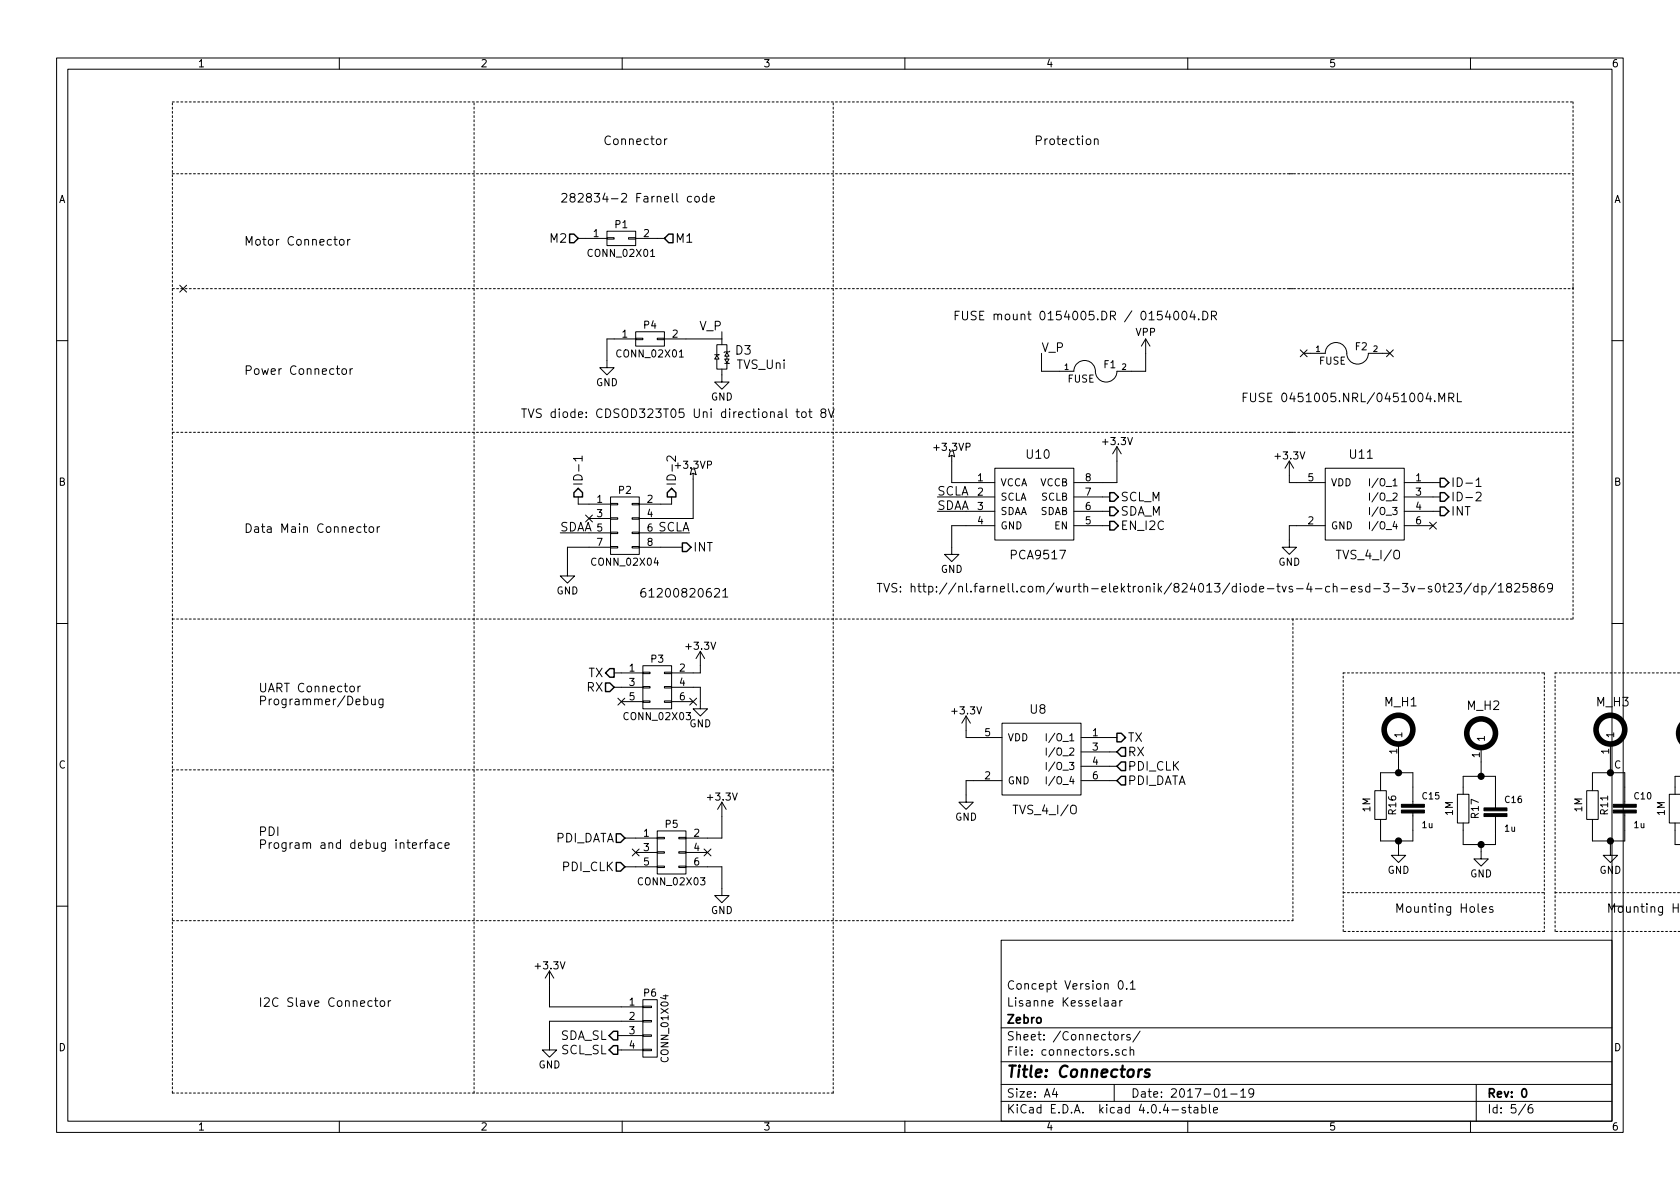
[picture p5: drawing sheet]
<svg xmlns="http://www.w3.org/2000/svg" width="297mm" height="210mm" viewBox="0 0 297 210" stroke-linecap="round" stroke-linejoin="round" font-family="sans-serif">
<g fill="none" stroke="#000" stroke-width=".18">
<path d="M10 10.3h277v189.9h-277zM12 12.2h273v186.1h-273zM60 10.3v1.9M110 10.3v1.9M160 10.3v1.9M210 10.3v1.9M260 10.3v1.9M117.5 24.6v1M117.9 24.6h-.2l-.2 .3M122.3 34.8a.48 .48 0 0 0-.7 .1v.7a.48 .48 0 0 0 .7 .1M122.9 34.9l.2-.2 .5 .2v.6l-.1 .2h-.4l-.2-.1zM124.9 34.8a.48 .48 0 0 0-.6 .1v.7a.48 .48 0 0 0 .6 .1"/>
<path d="M124.9 34.2v1.5M125.6 35.2l.7-.1-.1-.3-.4-.1-.2 .2 .1 .8h.5M193.5 24.7l.1-.1a.36 .36 0 0 1 .6 .2v.8M193.5 24.6v1M31.8 50.4l1.2 1.3M33 50.4l-1.2 1.3M60.2 42.4l.3-.1 .3 .3v.5l-.3 .3-.3-.1-.2-.2v-.5zM61.5 42.3v1.1M61.9 42.3l-.3 .1-.1 .2M102.2 42.2h5.1M107.3 42h1.3v.3h-1.3zM107.3 40.9h5.1v2.5h-5.1z"/>
<path d="M111.1 42h1.3v.3h-1.3zM112.4 59.8h1.3v.3h-1.3zM112.4 58.7h5.1v2.5h-5.1zM112.4 59.9h-5.1v5.1h1.3l-1.3 1.3-1.3-1.3h1.3M112.4 42.2h5.1M116.2 59.8h1.3v.3h-1.3zM117.5 59.9h10.1M127.6 58.7v2.3M202.6 59.9v5.8h-5.1a1.93 1.93 0 0 1-2.1 1.9 1.93 1.93 0 0 1-1.8-2.3 1.91 1.91 0 0 0-2-1.6 1.91 1.91 0 0 0-1.7 2h-5.8v-3.2M202.6 59.9l-.8 1.3M202.6 59.9l.7 1.3M207.7 55.1l.2-.1a.81 .81 0 0 1 .5 .8 .81 .81 0 0 1-.5 .8 .98 .98 0 0 1-.2-1.5z"/>
<path d="M209.1 55.2l.2-.2a.81 .81 0 0 1 .6 .8 .81 .81 0 0 1-.6 .8l-.2-.2-.1-.4zM210.8 55l-.4 1.1h1M211.2 55.5v1.1M211.9 56.4v.2M212.7 55a.77 .77 0 0 1 .9 .8 .77 .77 0 0 1-.9 .8zM214.2 55.8h.7l.2-.3-.1-.3-.2-.2h-.6v1.6M214.6 55.8l.5 .8M10 60.2h2M60.6 65.3l.4-.1 .3 .3v.4l-.3 .3-.4-.1-.1-.2v-.4zM61.9 65.2v1M62.3 65.2l-.2 .1-.2 .2M126.4 62.7h.7h-.1"/>
<path d="M126.7 63.5v1.8h1.8v-1M126.7 62.9l.4 .6h-.7zM127.6 65.3v2.3h-1.2l1.2 1.2 1.3-1.2h-1.3M128.1 64.3h.8h-.1M128.1 63.5h.8l-.4 .6zM128.5 62.2v-1.2h-1.8v1.7M128.5 62.4l.4 .6h-.8zM128.5 63v.5M129 62.1l-.1 .1h-.8l-.1 .2M139 72.3v1.3l.2 .2M140.7 72.8h.6M140.9 72.3v1.3l.4 .2"/>
<path d="M141.8 73l.2-.2 .5 .2v.6l-.1 .2h-.4l-.2-.1zM143 72.8h.6M143.2 72.3v1.3l.4 .2M145.4 73l-.3-.3 .1-.2a.48 .48 0 0 1 .7 0l.1 .2-.1 .2-.7 .2v.6a.48 .48 0 0 0 .8-.1v-.4l-.3-.2M146.5 72.3l.5 1.5 .5-1.5M168 79.8h.5l.3 1-.5-.3-.5 .3zM197.5 79v6.3h-7.6M197.5 79l-.8 1.3M197.5 79l.7 1.3M229.9 61.9l1.2 1.2M230.5 62.5h3.8a1.93 1.93 0 0 1 2.1-1.9 1.93 1.93 0 0 1 1.8 2.2 1.91 1.91 0 0 0 2 1.6 1.91 1.91 0 0 0 1.7-1.9h3.8M231.1 61.9l-1.2 1.2"/>
<path d="M245.1 61.9l1.3 1.2M246.4 61.9l-1.3 1.2M253.7 70.9v.1M254.4 71v-1.5l.5 1.1 .5-1.1v1.5M256.2 70.3h.7l.1-.3v-.3l-.3-.2h-.5v1.5M256.5 70.3l.5 .7M257.7 69.5v1.5h.7M285 60.2h2M64.3 93.1h.5M64.5 92.6v1.3l.3 .3M65.3 93.3l.3-.2 .4 .2 .1 .6-.2 .2-.3 .1-.3-.2zM66.7 93.1v1.1"/>
<path d="M67.1 93.1l-.2 .1-.2 .2M99.1 94.2h8.8M102.2 87.9v1.2h5.7M102.9 81.1h-1.5l.4 .4M102.9 80.6v.9M103.5 91.1l1.2 1.2M104.1 91.7h3.8M104.7 91.1l-1.2 1.2M107.9 96.6h1.3v.3h-1.3zM107.9 94.1h1.3v.3h-1.3zM107.9 91.6h1.3v.2h-1.3zM107.9 89h1.3v.3h-1.3z"/>
<path d="M107.9 87.9h5.1v10.1h-5.1zM107.9 96.8h-7.6v5h1.3l-1.3 1.3-1.2-1.3h1.2M111.8 96.6h1.2v.3h-1.2zM111.8 94.1h1.2v.3h-1.2zM111.8 91.6h1.2v.2h-1.2zM111.8 89h1.2v.3h-1.2zM113 94.2h8.9M113 96.8h7.6M118.7 87.9v1.2h-5.7M119.4 80.6v1l-.8-.9-.3-.1-.2 .1-.2 .2v.4l.2 .2M122.3 82.9h.5l.3 1-.5-.2-.6 .2zM122.6 83.7v8h-9.6"/>
<path d="M165.7 87.9h10.2M165.7 90.4h10.2M168.3 80.5v4.8M170.8 85.3h5.1M175.9 82.8h14v12.7h-14zM175.9 93h-7.6v5h1.2l-1.2 1.3-1.3-1.3h1.3M189.9 95.5h.1M189.9 87.9h6.3M189.9 90.4h6.3M189.9 93h6.3M228 81.5v3.8h6.3M228 81.5l-.8 1.3"/>
<path d="M228 81.5l.7 1.3M234.3 82.8h14v12.7h-14zM234.3 93h-6.3v3.8h1.2l-1.2 1.2-1.3-1.2h1.3M242.1 84.7v1.2M242.1 87.2v1.3M242.1 89.7v1.3M242.1 92.3v1.2M248.3 85.3h6.3M248.3 87.9h6.3M248.3 90.4h6.3M248.3 93h5.1M252.8 92.3l1.2 1.3"/>
<path d="M254 92.3l-1.2 1.3M261 87.2l.2-.2h.4l.2 .2 .1 .3-.1 .2-.9 .9h1M261 84.9l.4-.4v1.5M261 86h.9M10 110.3h2M108.6 119h5.1M113.7 118.9h1.2v.2h-1.2zM113.7 117.7h5v7.6h-5zM117.5 118.9h1.2v.2h-1.2zM123.8 115.2l.8 1.3M123.8 115.2v3.8h-5.1M123.8 115.2l-.7 1.3"/>
<path d="M126.3 104.2l.3-.1h.3l.3 .1v.3v.2l-.9 .9h.9M127.8 104.5l.4-.4v1.5M127.8 105.6h.9M242.9 104.1h1.2M244.7 103.2h.9l-.5 .6h.3l.2 .2-.1 .5-.2 .2h-.4l-.2-.2M246.2 104.1h1.2M248 103.2h.9l-.5 .6h.4l.1 .2-.1 .5-.2 .2h-.4l-.2-.2M249.4 103.7l.4 1 .3-1M250.7 104.1h1.2M253.1 103.8l-.3-.1-.3 .2 .1 .2 .5 .2v.3h-.6M253.9 103.3l.3-.1a.81 .81 0 0 1 .5 .7 .81 .81 0 0 1-.5 .8l-.3-.2-.1-.4zM255.1 103.7h.6"/>
<path d="M255.3 103.2v1.3l.4 .2M256.1 103.3l.2-.1h.4l.2 .1 .1 .3-.1 .2-.9 .9h1M257.5 103.2h.9l-.5 .6h.4l.1 .2-.1 .5-.2 .2h-.4l-.2-.2M260.1 103.1l-1.2 1.9M261.3 103.8a.48 .48 0 0 0-.6 0v.7a.48 .48 0 0 0 .6 .1M261.3 103.2v1.5M262 103.8a.48 .48 0 0 1 .7 0v.7a.48 .48 0 0 1-.7 .1M262 103.7v1.5M264.5 103.1l-1.3 1.9M264.9 103.6l.5-.4v1.5M264.9 104.7h.9M266.7 103.8l-.3-.3v-.2a.48 .48 0 0 1 .8 0l.1 .2-.2 .3-.7 .2v.5a.48 .48 0 0 0 .9-.1v-.3l-.3-.3"/>
<path d="M267.8 103.3l.2-.1h.4l.2 .1 .1 .3-.1 .2-.8 .9h.9M270.1 103.2h-.8v.7l.2-.1h.5l.2 .2v.4l-.4 .3h-.3l-.2-.2M271 103.8l-.3-.3 .1-.2a.48 .48 0 0 1 .7 0l.1 .2-.2 .3-.6 .2v.5a.48 .48 0 0 0 .8-.1v-.3l-.3-.3M272.9 103.2a.62 .62 0 0 0-.7 .6v.7a.48 .48 0 0 0 .8-.1v-.5a.48 .48 0 0 0-.8 .1M274.5 103.8l-.3 .3-.4-.1-.2-.2 .1-.5a.48 .48 0 0 1 .7 0 1 1 0 0 1-.3 1.4h-.3M285 110.3h2M62 121.4l.4-.1 .3 .3v.5l-.3 .2h-.4l-.2-.2v-.5zM63.3 121.3v1M63.7 121.3l-.3 .1-.1 .2M64.3 123.7a.48 .48 0 0 1 .7 .1v.7a.48 .48 0 0 1-.7 .1M65.7 123.6v.8a.38 .38 0 0 0 .6 .1M66.3 123.6v1"/>
<path d="M67.7 123.6v1.3l-.3 .2h-.3M67.7 123.7a.48 .48 0 0 0-.6 .1v.7a.48 .48 0 0 0 .6 .1M108.6 121.5h5.1M109.2 123.5l1.3 1.2M109.9 124.1h3.8M110.5 123.5l-1.3 1.2M113.7 123.9h1.2v.3h-1.2zM113.7 121.4h1.2v.3h-1.2zM117.5 123.9h1.2v.3h-1.2zM117.5 121.4h1.2v.3h-1.2zM118.7 121.5h5.1v3.8h-1.2l1.2 1.3 1.3-1.3h-1.3M118.7 124.1h3.9"/>
<path d="M121.9 123.5l1.3 1.2M123.2 123.5l-1.3 1.2M170.8 126.6v3.8h6.4M170.8 126.6l-.7 1.3M170.8 126.6l.8 1.3M177.2 127.9h13.9v12.7h-13.9zM177.2 138h-6.4v3.9h1.3l-1.3 1.2-1.3-1.2h1.3M185 129.7v1.3M185 132.3v1.2M185 134.8v1.3M185 137.4v1.2M191.1 130.4h6.4"/>
<path d="M191.1 138h6.4M191.1 133h6.4M191.1 135.5h6.4M243.1 139.8h2v5.1h-2zM244.1 139.8v-3.2h5.7v5.6M247.3 131.6v5M261.9 132.2v5.1M280.5 139.8h2.1v5.1h-2.1zM281.6 139.8v-3.2h5.7v5.6M284.7 131.6v5M297.1 137.3h-.9v3.2M74.3 149v1"/>
<path d="M74.7 149l-.3 .1-.1 .2M75 149h.6M75.6 148.5l-.3 .1-.1 .1v1.3M76.1 149.1h.6l.1 .9M76.8 149.4h-.5a.3 .3 0 0 0-.3 .3 .3 .3 0 0 0 .3 .3h.5M78.1 149.1a.48 .48 0 0 0-.6 .1v.7a.48 .48 0 0 0 .6 .1M78.7 149.5l.7-.1-.1-.3-.4-.1-.2 .2 .1 .8h.5M110.5 148.2h5.7M110.5 153.3h5.7M111.8 150.1l1.2 1.3M112.4 150.7h3.8M113 150.1l-1.2 1.3"/>
<path d="M116.2 153.2h1.3v.2h-1.3zM116.2 150.6h1.3v.3h-1.3zM116.2 148.1h1.3v.2h-1.3zM116.2 146.9h5.1v7.7h-5.1zM120 153.2h1.3v.2h-1.3zM120 150.6h1.3v.3h-1.3zM120 148.1h1.3v.2h-1.3zM121.3 153.3h6.3v5.1h-1.2l1.2 1.2 1.3-1.2h-1.3M121.3 150.7h3.8M124.5 150.1l1.2 1.3M125.7 150.1l-1.2 1.3M127.6 141.9v6.3h-6.3"/>
<path d="M127.6 141.9l.8 1.2M127.6 141.9l-.7 1.2M247.3 148.7v2.6h1.2l-1.2 1.2-1.3-1.2h1.3M249.8 143.8v4.9h-5.7v-3.8M257.7 140.5h2v5h-2zM258.7 140.5v-3.2h5.7v5.6M261.9 149.3v2.6h1.2l-1.2 1.3-1.3-1.3h1.3M264.4 144.4v4.9h-5.7v-3.8M284.7 148.7v2.6h1.3l-1.3 1.2-1.2-1.2h1.2M287.3 143.8v4.9h-5.7v-3.8M296.2 145.5v3.8h.9M297.1 140.5h-2v5h2"/>
<path d="M10 160.2h2M66.2 177h.6M66.4 176.4v1.4l.4 .2M67.3 177.1l.2-.1 .4 .1 .1 .6-.1 .2-.4 .1-.2-.2zM68.7 177v1M69.1 177h-.3l-.1 .3M97.2 171.7v6.3h16.5M97.2 171.7l-.8 1.3M97.2 171.7l.7 1.3M113.7 177.9h1.5v.3h-1.5zM113.7 176.8h2.5v10.1h-2.5zM177 166.3h108v32h-108z"/>
<path d="M195.3 177h.6v.9M195.9 177.3l-.4 .1-.3 .2 .3 .3 .4-.1M196.6 177h.6l.1 .9M197.3 177.3l-.5 .1-.2 .2 .2 .3 .5-.1M197.9 173.6l.2-.2a.81 .81 0 0 1 .6 .6 .81 .81 0 0 1-.3 .8l-.2 .1a.79 .79 0 0 1-.3-1.3zM198 176.9v1M198.4 176.9l-.4 .3M199.2 174.8v.1M199.8 173.9l.5-.5v1.5M199.8 174.9h.9M262.1 160.8l.7-.1-.1-.3-.4-.1-.2 .2v.8h.6M263.9 160.4l-.3-.1-.3 .2 .1 .3 .5 .1v.4h-.6"/>
<path d="M60 198.3v1.9M109.2 185.7h4.5M109.2 183.1h4.5M110 198.3v1.9M113.7 185.5h1.5v.3h-1.5zM113.7 183h1.5v.3h-1.5zM113.7 180.5h1.5v.2h-1.5zM113.7 180.6h-16.5v5.1h1.2l-1.2 1.2-1.3-1.2h1.3M160 198.3v1.9M177 194.8h108M177 191.8h108M177 187.8h108"/>
<path d="M177 181.8h108M186.4 192.5l-.3 1h.9M186.8 193v1M197 183.1l.2-.2 .4 .2 .1 .5-.1 .2-.4 .1-.2-.1zM197 191.8v3M197.8 185.7a.37 .37 0 0 0-.6 .1l.1 .2 .5 .2 .1 .1-.2 .3-.5-.1M198.3 182.9v1M198.8 182.9l-.5 .3M199.2 185.7l-.5-.1-.2 .3v.6l.2 .1 .5-.1M199.8 183a.37 .37 0 0 0-.6 .1l.1 .3 .5 .1 .1 .1-.3 .3-.4-.1M199.8 185.7l.2-.1 .4 .1 .1 .9M199.8 185.1v1.5"/>
<path d="M201.6 182.3l-1.3 2M209.6 195.9a.37 .37 0 0 0-.6 .1l.1 .3 .5 .1 .1 .1-.3 .3-.4-.1M210 198.3v1.9M210.1 195.8h.5M210.3 195.3v1.3l.3 .2M211.2 195.9h.5l.1 .9M211.8 196.2l-.5 .1-.2 .2 .2 .3 .5-.1M212.5 195.9l.4-.1 .3 .3-.1 .6h-.6M212.5 195.3v1.5M213.8 195.3v1.3l.2 .2M214.6 196.3l.7-.1-.1-.3-.4-.1-.2 .2v.7h.6M216.1 194h.9"/>
<path d="M217.6 193.5h1.1M219.4 193l.4-.5v1.5M219.4 194h.8M221.7 193.2l-.3 .3h-.3l-.3-.3v-.4l.2-.2 .4-.1 .2 .2a1.19 1.19 0 0 1-.2 1.2l-.4 .1M260 198.3v1.9M261 191.8v6.5M269.7 195.2l-1.2 2M270.9 195.3a.59 .59 0 0 0-.7 .7l.1 .7 .2 .1 .5-.1v-.5l-.1-.2-.4-.1-.3 .3"/>
</g>
<path d="M269.3 192.6l.1-.1a.81 .81 0 0 1 .6 .6 .81 .81 0 0 1-.3 .8l-.1 .1a.8 .8 0 0 1-.6-.6 .8 .8 0 0 1 .3-.8z" fill="none" stroke="#000" stroke-width=".3"/>
<path d="M203.3 189.2l-.5-.1-.3 .4 .2 .3 .5 .1 .1 .3-.2 .1-.2 .1-.5-.1" fill="none" stroke="#000" stroke-width=".41"/>
<g fill="none" stroke="#000" stroke-width=".25">
<path d="M100.7 41.4h.8l.7 .8-.7 .7h-.8zM117.5 42.2l.7-.8h.8v1.5h-.8zM102.2 86.4l.8 .7v.8h-1.5v-.8zM118.7 86.4l.8 .7v.8h-1.5v-.8zM120.6 96h.8l.8 .8-.8 .7h-.8zM196.2 92.2h.8l.7 .8-.7 .7h-.8zM196.2 87.1h.8l.7 .8-.7 .7h-.8zM196.2 89.7h.8l.7 .7-.7 .8h-.8zM254.6 87.1h.8l.8 .8-.8 .7h-.8zM254.6 89.7h.8l.8 .7-.8 .8h-.8zM254.6 84.6h.8l.8 .7-.8 .8h-.8zM107.1 119l.7-.8h.8v1.6h-.8z"/>
<path d="M107.1 120.8h.7l.8 .7-.8 .8h-.7zM197.5 129.7h.7l.8 .7-.8 .8h-.7zM198.2 132.2h.8v1.5h-.8l-.7-.7zM198.2 134.7h.8v1.6h-.8l-.7-.8zM198.2 137.3h.8v1.5h-.8l-.7-.8zM109 152.5h.7l.8 .8-.8 .7h-.7zM109 147.4h.7l.8 .8-.8 .8h-.7zM108.5 184.9h.7v1.5h-.7l-.8-.7zM108.5 182.4h.7v1.5h-.7l-.8-.8z"/>
</g>
<g fill="none" stroke="#000" stroke-width=".99">
<path d="M297.1 128.5a2.49 2.49 0 0 0 0 2.3"/>
<circle cx="247.3" cy="129" r="2.54"/>
<circle cx="261.9" cy="129.7" r="2.54"/>
<circle cx="284.7" cy="129" r="2.54"/>
</g>
<path d="M247.8 143.3h4v.5h-4zM247.8 142.2h4v.5h-4zM262.4 143.9h4v.5h-4zM262.4 142.9h4v.5h-4zM285.2 143.3h4.1v.5h-4.1zM285.2 142.2h4.1v.5h-4.1z" fill="#000" stroke="#000" stroke-width=".18"/>
<g fill="#000" stroke="#000" stroke-width=".25">
<circle cx="247.3" cy="136.6" r=".51"/>
<circle cx="261.9" cy="137.3" r=".51"/>
<circle cx="284.7" cy="136.6" r=".51"/>
<circle cx="247.3" cy="148.7" r=".51"/>
<circle cx="261.9" cy="149.3" r=".51"/>
<circle cx="284.7" cy="148.7" r=".51"/>
</g>
<g fill="none" stroke="#000" stroke-width=".18" stroke-dasharray=".3 .4">
<path d="M30.5 18h247.6M30.5 30.7h198.1M228 30.7h50.1M30.5 51h198.1M228 51h50.1M278.1 51v-.6M30.5 76.4h198.1M228 76.4h50.1M30.5 109.5h247.6M237.5 119h35.5M273 119v45.7M275 119h22.1"/>
<path d="M278.1 109.5v-91.5M30.5 136.1h116.8M237.5 157.9h35.5M275 157.9h22.1M30.5 162.8h198.1M228.6 162.8v-53.3M237.5 164.7v-45.7M273 164.7h-35.5M275 164.7v-45.7M297.1 164.7h-22.1M30.5 193.3h116.8M30.5 193.3v-175.3"/>
<path d="M83.8 193.3v-175.3M147.3 193.3v-175.3"/>
</g>
<text font-size="2.8" x="178" y="190.5">Title: Connectors</text>
<g font-size="2.1">
<text x="106.7" y="25.6">Connector</text>
<text x="182.9" y="25.6">Protection</text>
<text x="99.1" y="35.8">282834-2 Farnell code</text>
<text x="43.2" y="43.4">Motor Connector</text>
<text x="97.4" y="42.9">M2</text>
<text x="119.4" y="42.9">M1</text>
<text x="123.6" y="58.4">V_P</text>
<text x="168.5" y="56.6">FUSE mount 0154005.DR / 0154004.DR</text>
<text x="130.1" y="62.7">D3</text>
<text x="130.3" y="65.2">TVS_Uni</text>
<text x="184.1" y="62.2">V_P</text>
<text x="43.2" y="66.3">Power Connector</text>
<text x="219.5" y="71.1">FUSE 0451005.NRL/0451004.MRL</text>
<text x="92.1" y="73.9">TVS diode: CDSOD323T05 Uni directional tot 8V</text>
<text x="181.6" y="81.1">U10</text>
<text x="238.7" y="81.1">U11</text>
<text x="103" y="85.9" transform="rotate(-90 103 85.9)">ID-1</text>
<text x="119.5" y="85.9" transform="rotate(-90 119.5 85.9)">ID-2</text>
<text x="165.7" y="87.6">SCLA</text>
<text x="198.1" y="88.6">SCL_M</text>
<text x="256.6" y="88.6">ID-2</text>
<text x="256.6" y="86.1">ID-1</text>
<text x="43.2" y="94.2">Data Main Connector</text>
<text x="99.1" y="94">SDAA</text>
<text x="116.2" y="94">SCLA</text>
<text x="165.7" y="90.2">SDAA</text>
<text x="198.1" y="93.7">EN_I2C</text>
<text x="198.1" y="91.2">SDA_M</text>
<text x="256.6" y="91.2">INT</text>
<text x="122.6" y="97.5">INT</text>
<text x="178.9" y="98.9">PCA9517</text>
<text x="236.7" y="98.9">TVS_4_I/O</text>
<text x="113" y="105.7">61200820621</text>
<text x="154.9" y="104.8">TVS: http://nl.farnell.com/wurth-elektronik/824013/diode-tvs-4-ch-esd-3-3v-s0t23/dp/1825869</text>
<text x="103.9" y="119.8">TX</text>
<text x="45.7" y="122.4">UART Connector</text>
<text x="45.7" y="124.7">Programmer/Debug</text>
<text x="103.7" y="122.3">RX</text>
<text x="244.9" y="124.9">M_H1</text>
<text x="259.5" y="125.5">M_H2</text>
<text x="282.3" y="124.9">M_H3</text>
<text x="182.2" y="126.2">U8</text>
<text x="199.4" y="131.2">TX</text>
<text x="199.4" y="133.7">RX</text>
<text x="199.4" y="136.3">PDI_CLK</text>
<text x="179.6" y="144">TVS_4_I/O</text>
<text x="199.4" y="138.8">PDI_DATA</text>
<text x="45.7" y="147.8">PDI</text>
<text x="97.9" y="149">PDI_DATA</text>
<text x="45.7" y="150.1">Program and debug interface</text>
<text x="99.5" y="154">PDI_CLK</text>
<text x="246.6" y="161.4">Mounting Holes</text>
<text x="284.1" y="161.4">Mounting Holes</text>
<text x="45.7" y="178">I2C Slave Connector</text>
<text x="178" y="178">Lisanne Kesselaar</text>
<text x="178" y="175">Concept Version 0.1</text>
<text x="98.9" y="183.9">SDA_SL</text>
<text x="178" y="184">Sheet: /Connectors/</text>
<text x="178" y="181">Zebro</text>
<text x="99.2" y="186.4">SCL_SL</text>
<text x="178" y="186.7">File: connectors.sch</text>
<text x="178" y="196.9">KiCad E.D.A. kicad 4.0.4-stable</text>
<text x="178" y="194.1">Size: A4</text>
<text x="200" y="194.1">Date: 2017-01-19</text>
<text x="263" y="194.1">Rev: 0</text>
<text x="263" y="196.9">Id: 5/6</text>
</g>
<g font-size="1.8">
<text x="35" y="11.9">1</text>
<text x="85" y="11.9">2</text>
<text x="135" y="11.9">3</text>
<text x="185" y="11.9">4</text>
<text x="235" y="11.9">5</text>
<text x="285" y="11.9">6</text>
<text x="10.4" y="35.9">A</text>
<text x="285.4" y="35.9">A</text>
<text x="104.9" y="41.9">1</text>
<text x="108.8" y="40.3">P1</text>
<text x="113.8" y="41.9">2</text>
<text x="104.2" y="45.4">CONN_02X01</text>
<text x="110" y="59.7">1</text>
<text x="113.9" y="58.1">P4</text>
<text x="118.9" y="59.7">2</text>
<text x="200.8" y="59.4">VPP</text>
<text x="109.3" y="63.2">CONN_02X01</text>
<text x="195.2" y="65.1">F1</text>
<text x="233.2" y="64.5">FUSE</text>
<text x="239.6" y="61.9">F2</text>
<text x="105.4" y="68.3">GND</text>
<text x="125.7" y="70.8">GND</text>
<text x="188.8" y="67.6">FUSE</text>
<text x="119.6" y="82.9">+3.3VP</text>
<text x="165.4" y="79.7">+3.3VP</text>
<text x="195.1" y="78.7">+3.3V</text>
<text x="225.6" y="81.2">+3.3V</text>
<text x="10.4" y="85.9">B</text>
<text x="105.6" y="88.9">1</text>
<text x="109.4" y="87.3">P2</text>
<text x="114.5" y="88.9">2</text>
<text x="172.9" y="85.1">1</text>
<text x="172.9" y="87.6">2</text>
<text x="176.9" y="86">VCCA</text>
<text x="176.9" y="88.5">SCLA</text>
<text x="183.8" y="86">VCCB</text>
<text x="184" y="88.5">SCLB</text>
<text x="191.9" y="87.6">7</text>
<text x="191.9" y="85.1">8</text>
<text x="231.3" y="85.1">5</text>
<text x="235.3" y="86">VDD</text>
<text x="243" y="86">I/O_1</text>
<text x="243" y="88.5">I/O_2</text>
<text x="250.3" y="85.1">1</text>
<text x="250.3" y="87.6">3</text>
<text x="285.4" y="85.9">B</text>
<text x="105.6" y="91.4">3</text>
<text x="105.6" y="94">5</text>
<text x="114.5" y="91.4">4</text>
<text x="114.5" y="94">6</text>
<text x="172.9" y="90.2">3</text>
<text x="172.9" y="92.7">4</text>
<text x="176.9" y="91.1">SDAA</text>
<text x="176.9" y="93.6">GND</text>
<text x="183.8" y="91.1">SDAB</text>
<text x="186.4" y="93.6">EN</text>
<text x="191.9" y="92.7">5</text>
<text x="191.9" y="90.2">6</text>
<text x="231.3" y="92.7">2</text>
<text x="235.3" y="93.6">GND</text>
<text x="243" y="91.1">I/O_3</text>
<text x="243" y="93.6">I/O_4</text>
<text x="250.3" y="90.2">4</text>
<text x="250.3" y="92.7">6</text>
<text x="104.9" y="100">CONN_02X04</text>
<text x="105.6" y="96.5">7</text>
<text x="114.5" y="96.5">8</text>
<text x="166.3" y="101.3">GND</text>
<text x="226" y="100">GND</text>
<text x="98.4" y="105.1">GND</text>
<text x="111.3" y="118.7">1</text>
<text x="115.1" y="117.2">P3</text>
<text x="120.2" y="118.7">2</text>
<text x="121.5" y="114.9">+3.3V</text>
<text x="111.3" y="121.3">3</text>
<text x="111.3" y="123.8">5</text>
<text x="120.2" y="121.3">4</text>
<text x="120.2" y="123.8">6</text>
<text x="110.6" y="127.3">CONN_02X03</text>
<text x="121.9" y="128.6">GND</text>
<text x="168.5" y="126.3">+3.3V</text>
<text x="174.1" y="130.2">5</text>
<text x="178.2" y="131.1">VDD</text>
<text x="185.8" y="131.1">I/O_1</text>
<text x="193.2" y="130.2">1</text>
<text x="247.9" y="130.6" transform="rotate(-90 247.9 130.6)">1</text>
<text x="262.5" y="131.2" transform="rotate(-90 262.5 131.2)">1</text>
<text x="285.4" y="130.6" transform="rotate(-90 285.4 130.6)">1</text>
<text x="10.4" y="135.9">C</text>
<text x="174.1" y="137.8">2</text>
<text x="185.8" y="133.6">I/O_2</text>
<text x="185.8" y="136.1">I/O_3</text>
<text x="193.2" y="132.7">3</text>
<text x="193.2" y="135.2">4</text>
<text x="193.2" y="137.8">6</text>
<text x="247" y="133.3" transform="rotate(-90 247 133.3)">1</text>
<text x="261.6" y="134" transform="rotate(-90 261.6 134)">1</text>
<text x="284.5" y="133.3" transform="rotate(-90 284.5 133.3)">1</text>
<text x="285.4" y="135.9">C</text>
<text x="125.3" y="141.5">+3.3V</text>
<text x="178.2" y="138.7">GND</text>
<text x="185.8" y="138.7">I/O_4</text>
<text x="242.3" y="143.6" transform="rotate(-90 242.3 143.6)">1M</text>
<text x="246.8" y="144" transform="rotate(-90 246.8 144)">R16</text>
<text x="279.7" y="143.6" transform="rotate(-90 279.7 143.6)">1M</text>
<text x="284.3" y="144" transform="rotate(-90 284.3 144)">R11</text>
<text x="113.8" y="147.9">1</text>
<text x="117.7" y="146.4">P5</text>
<text x="122.7" y="147.9">2</text>
<text x="168.9" y="145.1">GND</text>
<text x="256.9" y="144.2" transform="rotate(-90 256.9 144.2)">1M</text>
<text x="261.4" y="144.6" transform="rotate(-90 261.4 144.6)">R17</text>
<text x="294.3" y="144.2" transform="rotate(-90 294.3 144.2)">1M</text>
<text x="113.8" y="150.5">3</text>
<text x="113.8" y="153">5</text>
<text x="122.7" y="150.5">4</text>
<text x="122.7" y="153">6</text>
<text x="245.3" y="154.5">GND</text>
<text x="259.9" y="155.1">GND</text>
<text x="282.8" y="154.5">GND</text>
<text x="113.1" y="156.5">CONN_02X03</text>
<text x="125.7" y="161.6">GND</text>
<text x="94.8" y="171.4">+3.3V</text>
<text x="111.3" y="177.8">1</text>
<text x="113.9" y="176.2">P6</text>
<text x="10.4" y="185.9">D</text>
<text x="111.3" y="180.3">2</text>
<text x="111.3" y="182.9">3</text>
<text x="111.3" y="185.4">4</text>
<text x="285.4" y="185.9">D</text>
<text x="95.2" y="188.9">GND</text>
<text x="118.2" y="187.5" transform="rotate(-90 118.2 187.5)">CONN_01X04</text>
<text x="35" y="199.9">1</text>
<text x="85" y="199.9">2</text>
<text x="135" y="199.9">3</text>
<text x="185" y="199.9">4</text>
<text x="235" y="199.9">5</text>
<text x="285" y="199.9">6</text>
</g>
<g font-size="1.6">
<text x="251.5" y="141.3">C15</text>
<text x="266.1" y="142">C16</text>
<text x="289" y="141.3">C10</text>
<text x="251.5" y="146.4">1u</text>
<text x="266.1" y="147.1">1u</text>
<text x="289" y="146.4">1u</text>
</g>
<g font-size="1.4">
<text x="188.2" y="65.4">1</text>
<text x="198.4" y="65.4">2</text>
<text x="232.7" y="62.2">1</text>
<text x="242.8" y="62.2">2</text>
</g>
</svg>
